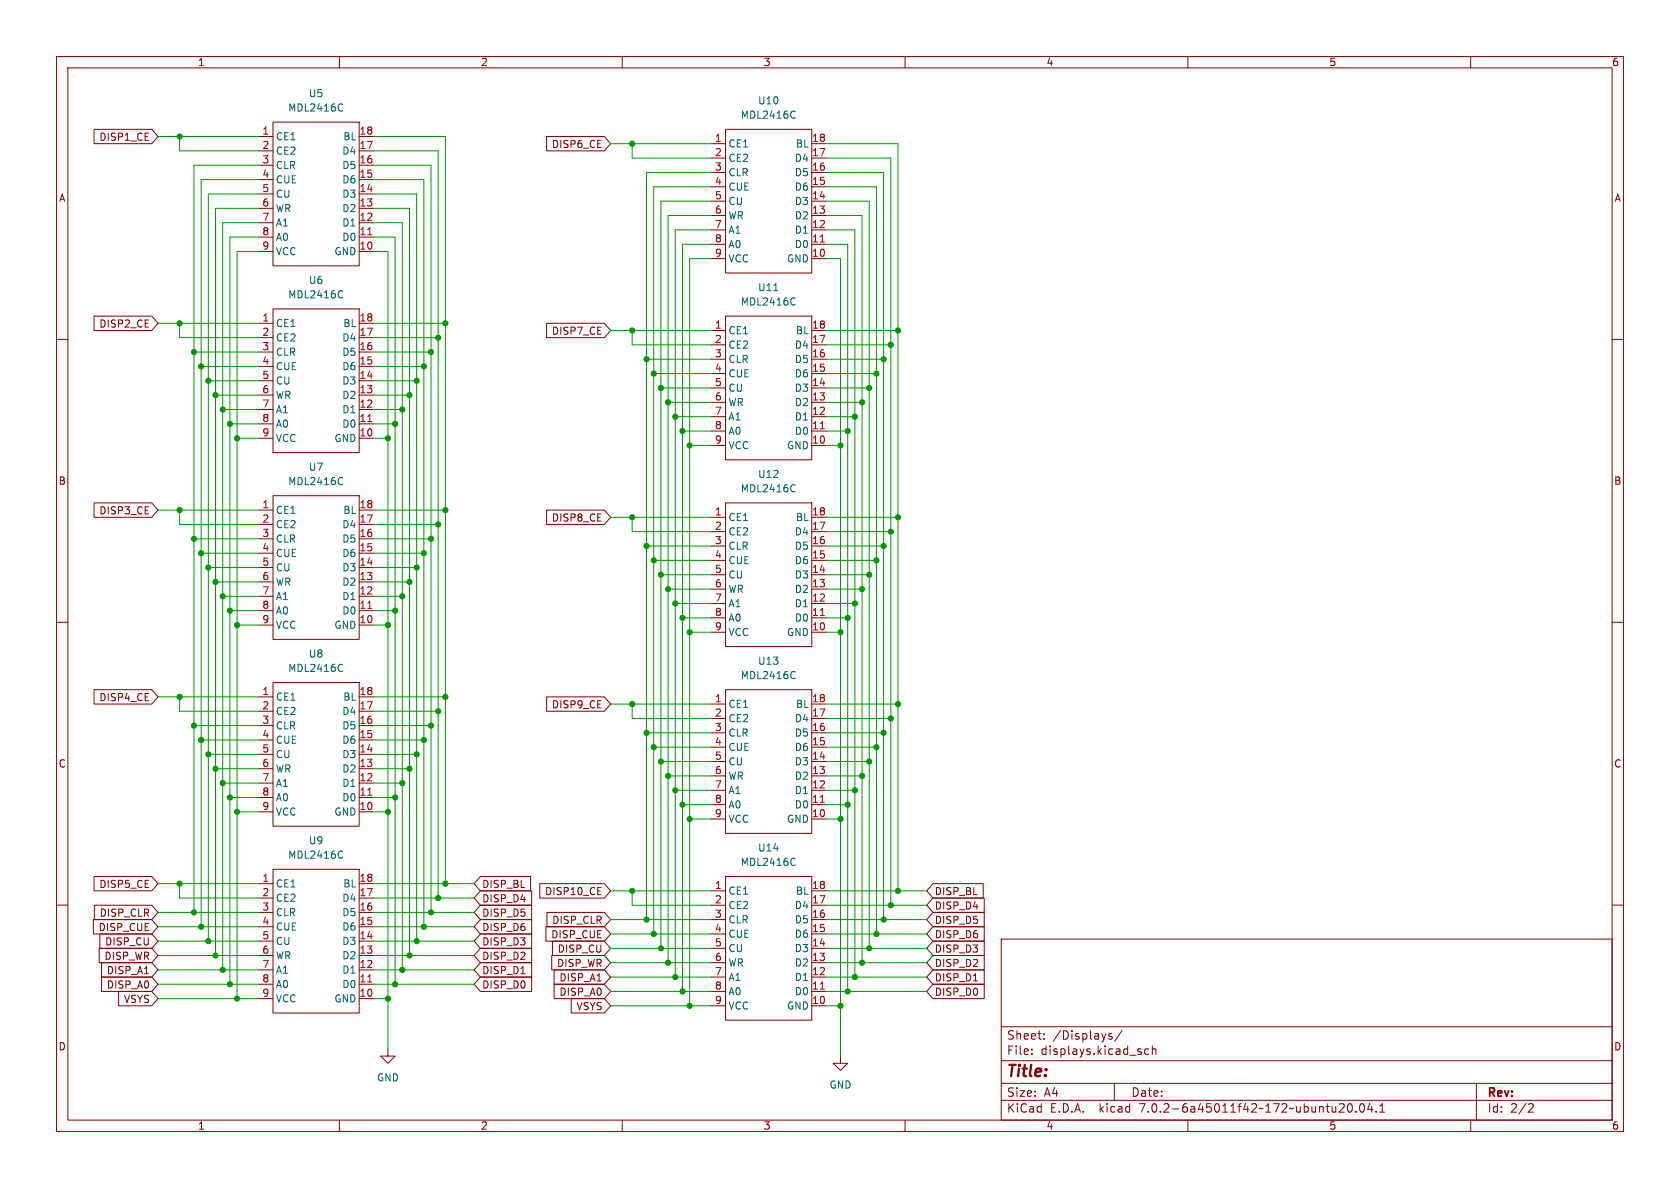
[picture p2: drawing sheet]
<svg xmlns="http://www.w3.org/2000/svg" width="297mm" height="210mm" viewBox="0 0 297 210" stroke-linecap="round" stroke-linejoin="round" font-family="sans-serif">
<g fill="none" stroke="#840000" stroke-width=".18">
<path d="M10 10h277v190h-277zM12 12h273v186h-273zM60 10v2M110 10v2M160 10v2M210 10v2M260 10v2M16.6 22.9h10.2l1.1 1.2-1.1 1.3h-10.2zM45.7 24.1h2.6M45.7 39.4h2.6M45.7 36.8h2.6M45.7 34.3h2.6"/>
<path d="M45.7 31.8h2.6M45.7 29.2h2.6M45.7 26.7h2.6M48.3 21.6h15.2v25.4h-15.2zM63.5 24.1h2.5M63.5 39.4h2.5M63.5 36.8h2.5M63.5 34.3h2.5M63.5 31.8h2.5M63.5 29.2h2.5M63.5 26.7h2.5M96.6 24.1h10.2l1.1 1.3-1.1 1.3h-10.2z"/>
<path d="M125.7 25.4h2.6M125.7 38.1h2.6M125.7 35.6h2.6M125.7 33h2.6M125.7 30.5h2.6M125.7 27.9h2.6M128.3 22.9h15.2v25.4h-15.2zM143.5 25.4h2.5M143.5 38.1h2.5M143.5 35.6h2.5M143.5 33h2.5M143.5 30.5h2.5"/>
<path d="M143.5 27.9h2.5M10 60h2M16.6 55.9h10.2l1.1 1.3-1.1 1.2h-10.2zM45.7 57.2h2.6M45.7 59.7h2.6M45.7 44.5h2.6M45.7 41.9h2.6M48.3 54.6h15.2v25.4h-15.2zM63.5 57.2h2.5M63.5 59.7h2.5M63.5 44.5h2.5M63.5 41.9h2.5"/>
<path d="M96.6 57.1h10.2l1.1 1.3-1.1 1.3h-10.2zM125.7 45.7h2.6M125.7 43.2h2.6M125.7 40.6h2.6M125.7 58.4h2.6M128.3 55.9h15.2v25.4h-15.2zM143.5 45.7h2.5M143.5 43.2h2.5M143.5 40.6h2.5M143.5 58.4h2.5M285 60h2M45.7 77.5h2.6"/>
<path d="M45.7 74.9h2.6M45.7 72.4h2.6M45.7 69.9h2.6M45.7 67.3h2.6M45.7 64.8h2.6M45.7 62.2h2.6M63.5 77.5h2.5M63.5 74.9h2.5M63.5 72.4h2.5M63.5 69.9h2.5M63.5 67.3h2.5M63.5 64.8h2.5"/>
<path d="M63.5 62.2h2.5M125.7 78.7h2.6M125.7 76.2h2.6M125.7 73.7h2.6M125.7 71.1h2.6M125.7 68.6h2.6M125.7 66h2.6M125.7 63.5h2.6M125.7 61h2.6M143.5 78.7h2.5M143.5 76.2h2.5M143.5 73.7h2.5"/>
<path d="M143.5 71.1h2.5M143.5 68.6h2.5M143.5 66h2.5M143.5 63.5h2.5M143.5 61h2.5M16.6 88.9h10.2l1.1 1.3-1.1 1.2h-10.2zM45.7 90.2h2.6M45.7 97.8h2.6M45.7 95.3h2.6M45.7 92.7h2.6M48.3 87.6h15.2v25.4h-15.2zM63.5 90.2h2.5"/>
<path d="M63.5 97.8h2.5M63.5 95.3h2.5M63.5 92.7h2.5M96.6 90.2h10.2l1.1 1.2-1.1 1.3h-10.2zM125.7 91.4h2.6M125.7 99.1h2.6M125.7 96.5h2.6M125.7 94h2.6M128.3 88.9h15.2v25.4h-15.2zM143.5 91.4h2.5M143.5 99.1h2.5M143.5 96.5h2.5"/>
<path d="M143.5 94h2.5M10 110h2M45.7 110.5h2.6M45.7 108h2.6M45.7 105.4h2.6M45.7 102.9h2.6M45.7 100.3h2.6M63.5 110.5h2.5M63.5 108h2.5M63.5 105.4h2.5M63.5 102.9h2.5M63.5 100.3h2.5"/>
<path d="M125.7 111.8h2.6M125.7 109.2h2.6M125.7 106.7h2.6M125.7 104.1h2.6M125.7 101.6h2.6M143.5 111.8h2.5M143.5 109.2h2.5M143.5 106.7h2.5M143.5 104.1h2.5M143.5 101.6h2.5M285 110h2M16.6 121.9h10.2l1.1 1.3-1.1 1.3h-10.2z"/>
<path d="M45.7 123.2h2.6M45.7 138.4h2.6M45.7 135.9h2.6M45.7 133.4h2.6M45.7 130.8h2.6M45.7 128.3h2.6M45.7 125.7h2.6M48.3 120.7h15.2v25.4h-15.2zM63.5 123.2h2.5M63.5 138.4h2.5M63.5 135.9h2.5M63.5 133.4h2.5"/>
<path d="M63.5 130.8h2.5M63.5 128.3h2.5M63.5 125.7h2.5M96.6 123.2h10.2l1.1 1.3-1.1 1.2h-10.2zM125.7 124.5h2.6M125.7 139.7h2.6M125.7 137.2h2.6M125.7 134.6h2.6M125.7 132.1h2.6M125.7 129.5h2.6M125.7 127h2.6M128.3 121.9h15.2v25.4h-15.2z"/>
<path d="M143.5 124.5h2.5M143.5 139.7h2.5M143.5 137.2h2.5M143.5 134.6h2.5M143.5 132.1h2.5M143.5 129.5h2.5M143.5 127h2.5M10 160h2M16.6 154.9h10.2l1.1 1.3-1.1 1.3h-10.2zM45.7 156.2h2.6M45.7 158.8h2.6M45.7 143.5h2.6"/>
<path d="M45.7 141h2.6M48.3 153.7h15.2v25.4h-15.2zM63.5 156.2h2.5M63.5 158.8h2.5M63.5 143.5h2.5M63.5 141h2.5M84.9 157.5h9.1v2.5h-9.1l-1.1-1.2zM84.9 154.9h8.9v2.6h-8.9l-1.1-1.3zM95.4 156.2h11.4l1.1 1.3-1.1 1.3h-11.4zM105.7 158.2h.6M105.7 156.9h.6M125.7 157.5h2.6"/>
<path d="M125.7 144.8h2.6M125.7 142.2h2.6M128.3 154.9h15.2v25.4h-15.2zM143.5 157.5h2.5M143.5 144.8h2.5M143.5 142.2h2.5M164.9 156.2h8.9v2.6h-8.9l-1.1-1.3zM164.9 158.7h9.1v2.6h-9.1l-1.1-1.3zM285 160h2M16.5 162.6h10.3l1.1 1.2-1.1 1.3h-10.3zM16.7 160h10.1l1.1 1.3-1.1 1.3h-10.1zM17.5 167.6h9.3l1.1 1.3-1.1 1.3h-9.3z"/>
<path d="M17.7 165.1h9.1l1.1 1.3-1.1 1.2h-9.1zM18 170.2h8.8l1.1 1.3-1.1 1.2h-8.8zM18 172.7h8.8l1.1 1.3-1.1 1.3h-8.8zM21 175.3h5.8l1.1 1.2-1.1 1.3h-5.8zM45.7 176.5h2.6M45.7 174h2.6M45.7 171.5h2.6M45.7 168.9h2.6M45.7 166.4h2.6M45.7 163.8h2.6M45.7 161.3h2.6M63.5 176.5h2.5"/>
<path d="M63.5 174h2.5M63.5 171.5h2.5M63.5 168.9h2.5M63.5 166.4h2.5M63.5 163.8h2.5M63.5 161.3h2.5M84.9 172.7h9.1v2.6h-9.1l-1.1-1.3zM84.9 170.2h9.1v2.5h-9.1l-1.1-1.2zM84.9 162.6h9.1v2.5h-9.1l-1.1-1.3zM84.9 160h9.1v2.6h-9.1l-1.1-1.3zM84.9 165.1h9.1v2.5h-9.1l-1.1-1.2zM84.9 167.6h9.1v2.6h-9.1l-1.1-1.3z"/>
<path d="M96.5 163.8h10.3l1.1 1.3-1.1 1.3h-10.3zM96.7 161.3h10.1l1.1 1.3-1.1 1.2h-10.1zM97.5 168.9h9.3l1.1 1.3-1.1 1.3h-9.3zM97.7 166.4h9.1l1.1 1.2-1.1 1.3h-9.1zM98 174h8.8l1.1 1.3-1.1 1.2h-8.8zM98 171.4h8.8l1.1 1.3-1.1 1.3h-8.8zM101 176.5h5.8l1.1 1.3-1.1 1.3h-5.8zM125.7 177.8h2.6M125.7 175.3h2.6M125.7 172.7h2.6M125.7 170.2h2.6M125.7 167.6h2.6"/>
<path d="M125.7 165.1h2.6M125.7 162.6h2.6M125.7 160h2.6M143.5 177.8h2.5M143.5 175.3h2.5M143.5 172.7h2.5M143.5 170.2h2.5M143.5 167.6h2.5M143.5 165.1h2.5M143.5 162.6h2.5M143.5 160h2.5M164.9 163.8h9.1v2.6h-9.1l-1.1-1.3z"/>
<path d="M164.9 171.4h9.1v2.6h-9.1l-1.1-1.3zM164.9 161.3h9.1v2.5h-9.1l-1.1-1.2zM164.9 166.4h9.1v2.5h-9.1l-1.1-1.3zM164.9 168.9h9.1v2.6h-9.1l-1.1-1.3zM164.9 174h9.1v2.5h-9.1l-1.1-1.2zM177 166h108v32h-108zM60 198v2M68.6 185.4v1.3h1.2l-1.2 1.3-1.3-1.3h1.3M110 198v2M148.6 186.7v1.3h1.3l-1.3 1.2-1.3-1.2h1.3M160 198v2M177 194.5h108"/>
<path d="M177 191.5h108M177 187.5h108M177 181.5h108M182.4 186.3v.1M182.4 185.5v.1M184.6 183.6v.1M184.6 182.8v.1M196.6 182.8l-.4-.1-.2 .2 .1 .2 .5 .2v.3h-.6M197 191.5v3M198.4 182.1l-1.3 2M203.1 185.5l-.5-.1-.2 .3v.4l.1 .2h.6M203.7 185.5l.2-.1 .4 .1 .1 .9"/>
<path d="M203.7 184.9v1.5M210 198v2M237.5 195.2l.1 .2v.3l-.9 .9h.9M238.4 195.2l.2-.1a.81 .81 0 0 1 .6 .6 .81 .81 0 0 1-.3 .8l-.2 .1a.81 .81 0 0 1-.3-1.4zM239.7 196.5v.1M240.5 195.2l.2-.1a.81 .81 0 0 1 .6 .6 .81 .81 0 0 1-.3 .8l-.1 .1a.81 .81 0 0 1-.4-1.4zM242.1 195l-.3 1.1h.9M242.5 195.6v1M243.3 196.5v.1M243.9 196.6h.9M243.9 195.5l.5-.4v1.5M260 198v2"/>
<path d="M261 191.5v6.5M270.4 195.1l.5 .1 .2 .3-1 1.1h1"/>
</g>
<path d="M65 41.5h.7M145 42.8h.7M65 74.5h.7M145 75.8h.7M65 107.5h.7M145 108.8h.7M65 140.6h.7M145 141.8h.7M65 173.6h.7M145 174.9h.7" fill="none" stroke="#a90000" stroke-width=".18"/>
<g fill="none" stroke="#006464" stroke-width=".18">
<path d="M60.3 18.4l.3 .1M60.6 19.5l-.3 .1M140.3 19.6l.3 .2M140.6 20.8l-.3 .1M60.3 51.4l.3 .1M60.6 52.5l-.3 .2M136.8 51.4h.7M140.3 52.7l.3 .1M140.6 53.8l-.3 .1M60.3 84.4l.3 .1M60.6 85.6l-.3 .1M140.3 85.7l.3 .1"/>
<path d="M140.6 86.8l-.3 .1M60.3 117.4l.3 .1M60.6 118.6l-.3 .1M140.3 118.7l.3 .1M140.6 119.8l-.3 .2M60.3 150.4l.3 .2M60.6 151.6l-.3 .1M140.3 151.7l.3 .1M140.6 152.9l-.3 .1"/>
</g>
<g fill="none" stroke="#009600" stroke-width=".18">
<path d="M27.9 24.1h17.8M31.7 24.1v2.6h14M45.7 36.8h-7.6v132.1M45.7 39.4h-6.3v132.1M45.7 29.2h-11.4v132.1M45.7 34.3h-8.9v132.1M45.7 31.8h-10.1v132M66 24.1h12.7v132.1M66 31.8h8.9v132M66 34.3h7.7v132.1M66 36.8h6.4v132.1M66 39.4h5.1v132.1"/>
<path d="M66 29.2h10.2v132.1M66 26.7h11.5v132.1M107.9 25.4h17.8M111.8 25.4v2.5h13.9M125.7 35.6h-8.9v132M125.7 38.1h-7.6v132.1M125.7 33h-10.1v132.1M125.7 30.5h-11.4v132.1M146 33h8.9v132.1M146 38.1h6.4v132.1M146 27.9h11.5v132.1M146 30.5h10.2v132.1"/>
<path d="M146 25.4h12.7v132.1M146 35.6h7.7v132M27.9 57.2h17.8M31.7 57.2v2.5h14M45.7 41.9h-5.1v132.1M45.7 44.5h-3.8v132M66 57.2h12.7M66 44.5h2.6v140.9M66 41.9h3.8v132.1M66 59.7h11.5M107.9 58.4h17.8M111.8 58.4v2.6h13.9"/>
<path d="M125.7 40.6h-6.3v132.1M125.7 45.7h-3.8v132.1M125.7 43.2h-5.1v132.1M146 43.2h3.9v132.1M146 45.7h2.6v141M146 40.6h5.1v132.1M146 58.4h12.7M34.3 62.2h11.4M35.6 64.8h10.1M36.8 67.3h8.9M38.1 69.9h7.6M39.4 72.4h6.3"/>
<path d="M40.6 74.9h5.1M41.9 77.5h3.8M66 62.2h10.2M66 72.4h5.1M66 77.5h2.6M66 67.3h7.7M66 74.9h3.8M66 69.9h6.4M66 64.8h8.9M114.3 63.5h11.4M115.6 66h10.1M116.8 68.6h8.9"/>
<path d="M118.1 71.1h7.6M119.4 73.7h6.3M120.6 76.2h5.1M121.9 78.7h3.8M146 71.1h6.4M146 63.5h10.2M146 78.7h2.6M146 76.2h3.9M146 73.7h5.1M146 68.6h7.7M146 61h11.5M146 66h8.9"/>
<path d="M27.9 90.2h17.8M31.7 90.2v2.5h14M34.3 95.3h11.4M35.6 97.8h10.1M66 95.3h10.2M66 90.2h12.7M66 97.8h8.9M66 92.7h11.5M107.9 91.4h17.8M111.8 91.4v2.6h13.9M114.3 96.5h11.4M115.6 99.1h10.1"/>
<path d="M146 94h11.5M146 96.5h10.2M146 99.1h8.9M146 91.4h12.7M36.8 100.3h8.9M38.1 102.9h7.6M39.4 105.4h6.3M40.6 108h5.1M41.9 110.5h3.8M66 102.9h6.4M66 105.4h5.1M66 108h3.8"/>
<path d="M66 110.5h2.6M66 100.3h7.7M116.8 101.6h8.9M118.1 104.1h7.6M119.4 106.7h6.3M120.6 109.2h5.1M121.9 111.8h3.8M146 104.1h6.4M146 106.7h5.1M146 109.2h3.9M146 101.6h7.7M146 111.8h2.6"/>
<path d="M27.9 123.2h17.8M31.7 123.2v2.5h14M34.3 128.3h11.4M35.6 130.8h10.1M36.8 133.4h8.9M38.1 135.9h7.6M39.4 138.4h6.3M66 123.2h12.7M66 125.7h11.5M66 130.8h8.9M66 128.3h10.2M66 135.9h6.4"/>
<path d="M66 133.4h7.7M66 138.4h5.1M107.9 124.5h17.8M111.8 124.5v2.5h13.9M114.3 129.5h11.4M115.6 132.1h10.1M116.8 134.6h8.9M118.1 137.2h7.6M119.4 139.7h6.3M146 129.5h10.2M146 137.2h6.4M146 127h11.5"/>
<path d="M146 134.6h7.7M146 124.5h12.7M146 132.1h8.9M146 139.7h5.1M27.9 156.2h17.8M31.7 156.2v2.6h14M40.6 141h5.1M41.9 143.5h3.8M66 143.5h2.6M66 156.2h17.8M66 158.8h17.8M66 141h3.8"/>
<path d="M107.9 157.5h17.8M111.8 157.5v2.5h13.9M120.6 142.2h5.1M121.9 144.8h3.8M146 157.5h17.8M146 144.8h2.6M146 142.2h3.9M27.9 171.5h17.8M27.9 174h17.8M27.9 168.9h17.8M27.9 163.8h17.8M27.9 166.4h17.8"/>
<path d="M27.9 161.3h17.8M27.9 176.5h17.8M66 171.5h17.8M66 174h17.8M66 168.9h17.8M66 163.8h17.8M66 166.4h17.8M66 161.3h17.8M66 176.5h2.6M107.9 167.6h17.8M107.9 177.8h17.8M107.9 175.3h17.8"/>
<path d="M107.9 170.2h17.8M107.9 172.7h17.8M107.9 165.1h17.8M107.9 162.6h17.8M146 167.6h17.8M146 177.8h2.6M146 175.3h17.8M146 160h17.8M146 170.2h17.8M146 172.7h17.8M146 165.1h17.8M146 162.6h17.8"/>
</g>
<g fill="#009600" stroke="#009600" stroke-width=".18">
<circle cx="120.6" cy="142.2" r=".46"/>
<circle cx="119.4" cy="139.7" r=".46"/>
<circle cx="111.8" cy="157.5" r=".46"/>
<circle cx="121.9" cy="144.8" r=".46"/>
<circle cx="115.6" cy="132.1" r=".46"/>
<circle cx="111.8" cy="124.5" r=".46"/>
<circle cx="114.3" cy="129.5" r=".46"/>
<circle cx="116.8" cy="134.6" r=".46"/>
<circle cx="118.1" cy="137.2" r=".46"/>
<circle cx="154.9" cy="132.1" r=".46"/>
<circle cx="153.7" cy="134.6" r=".46"/>
<circle cx="116.8" cy="167.6" r=".46"/>
<circle cx="115.6" cy="165.1" r=".46"/>
<circle cx="114.3" cy="162.6" r=".46"/>
<circle cx="120.6" cy="175.3" r=".46"/>
<circle cx="118.1" cy="170.2" r=".46"/>
<circle cx="121.9" cy="177.8" r=".46"/>
<circle cx="119.4" cy="172.7" r=".46"/>
<circle cx="151.1" cy="139.7" r=".46"/>
<circle cx="148.6" cy="144.8" r=".46"/>
<circle cx="149.9" cy="142.2" r=".46"/>
<circle cx="151.1" cy="172.7" r=".46"/>
<circle cx="152.4" cy="170.2" r=".46"/>
<circle cx="148.6" cy="177.8" r=".46"/>
<circle cx="156.2" cy="162.6" r=".46"/>
<circle cx="154.9" cy="165.1" r=".46"/>
<circle cx="153.7" cy="167.6" r=".46"/>
<circle cx="158.7" cy="157.5" r=".46"/>
<circle cx="157.5" cy="160" r=".46"/>
<circle cx="149.9" cy="175.3" r=".46"/>
<circle cx="156.2" cy="129.5" r=".46"/>
<circle cx="158.7" cy="124.5" r=".46"/>
<circle cx="157.5" cy="127" r=".46"/>
<circle cx="152.4" cy="137.2" r=".46"/>
<circle cx="121.9" cy="111.8" r=".46"/>
<circle cx="119.4" cy="106.7" r=".46"/>
<circle cx="118.1" cy="104.1" r=".46"/>
<circle cx="120.6" cy="76.2" r=".46"/>
<circle cx="121.9" cy="78.7" r=".46"/>
<circle cx="119.4" cy="73.7" r=".46"/>
<circle cx="120.6" cy="109.2" r=".46"/>
<circle cx="116.8" cy="101.6" r=".46"/>
<circle cx="148.6" cy="111.8" r=".46"/>
<circle cx="111.8" cy="91.4" r=".46"/>
<circle cx="118.1" cy="71.1" r=".46"/>
<circle cx="154.9" cy="66" r=".46"/>
<circle cx="153.7" cy="68.6" r=".46"/>
<circle cx="39.4" cy="105.4" r=".46"/>
<circle cx="38.1" cy="102.9" r=".46"/>
<circle cx="35.6" cy="97.8" r=".46"/>
<circle cx="36.8" cy="100.3" r=".46"/>
<circle cx="71.1" cy="72.4" r=".46"/>
<circle cx="69.8" cy="74.9" r=".46"/>
<circle cx="68.6" cy="77.5" r=".46"/>
<circle cx="76.2" cy="95.3" r=".46"/>
<circle cx="78.7" cy="90.2" r=".46"/>
<circle cx="77.5" cy="92.7" r=".46"/>
<circle cx="73.7" cy="67.3" r=".46"/>
<circle cx="74.9" cy="64.8" r=".46"/>
<circle cx="39.4" cy="72.4" r=".46"/>
<circle cx="40.6" cy="74.9" r=".46"/>
<circle cx="38.1" cy="69.9" r=".46"/>
<circle cx="35.6" cy="64.8" r=".46"/>
<circle cx="36.8" cy="67.3" r=".46"/>
<circle cx="34.3" cy="95.3" r=".46"/>
<circle cx="31.7" cy="90.2" r=".46"/>
<circle cx="41.9" cy="77.5" r=".46"/>
<circle cx="31.7" cy="57.2" r=".46"/>
<circle cx="34.3" cy="62.2" r=".46"/>
<circle cx="31.7" cy="24.1" r=".46"/>
<circle cx="72.4" cy="69.9" r=".46"/>
<circle cx="115.6" cy="99.1" r=".46"/>
<circle cx="116.8" cy="68.6" r=".46"/>
<circle cx="114.3" cy="96.5" r=".46"/>
<circle cx="76.2" cy="62.2" r=".46"/>
<circle cx="78.7" cy="57.2" r=".46"/>
<circle cx="77.5" cy="59.7" r=".46"/>
<circle cx="111.8" cy="25.4" r=".46"/>
<circle cx="114.3" cy="63.5" r=".46"/>
<circle cx="111.8" cy="58.4" r=".46"/>
<circle cx="115.6" cy="66" r=".46"/>
<circle cx="158.7" cy="91.4" r=".46"/>
<circle cx="154.9" cy="99.1" r=".46"/>
<circle cx="156.2" cy="96.5" r=".46"/>
<circle cx="157.5" cy="94" r=".46"/>
<circle cx="149.9" cy="109.2" r=".46"/>
<circle cx="151.1" cy="106.7" r=".46"/>
<circle cx="152.4" cy="104.1" r=".46"/>
<circle cx="153.7" cy="101.6" r=".46"/>
<circle cx="149.9" cy="76.2" r=".46"/>
<circle cx="148.6" cy="78.7" r=".46"/>
<circle cx="151.1" cy="73.7" r=".46"/>
<circle cx="158.7" cy="58.4" r=".46"/>
<circle cx="152.4" cy="71.1" r=".46"/>
<circle cx="156.2" cy="63.5" r=".46"/>
<circle cx="157.5" cy="61" r=".46"/>
<circle cx="68.6" cy="143.5" r=".46"/>
<circle cx="69.8" cy="141" r=".46"/>
<circle cx="71.1" cy="138.4" r=".46"/>
<circle cx="78.7" cy="156.2" r=".46"/>
<circle cx="78.7" cy="123.2" r=".46"/>
<circle cx="77.5" cy="125.7" r=".46"/>
<circle cx="76.2" cy="128.3" r=".46"/>
<circle cx="74.9" cy="130.8" r=".46"/>
<circle cx="68.6" cy="110.5" r=".46"/>
<circle cx="69.8" cy="108" r=".46"/>
<circle cx="71.1" cy="105.4" r=".46"/>
<circle cx="73.7" cy="133.4" r=".46"/>
<circle cx="72.4" cy="135.9" r=".46"/>
<circle cx="39.4" cy="171.5" r=".46"/>
<circle cx="40.6" cy="174" r=".46"/>
<circle cx="41.9" cy="176.5" r=".46"/>
<circle cx="35.6" cy="163.8" r=".46"/>
<circle cx="34.3" cy="161.3" r=".46"/>
<circle cx="69.8" cy="174" r=".46"/>
<circle cx="68.6" cy="176.5" r=".46"/>
<circle cx="73.7" cy="166.4" r=".46"/>
<circle cx="74.9" cy="163.8" r=".46"/>
<circle cx="77.5" cy="158.8" r=".46"/>
<circle cx="74.9" cy="97.8" r=".46"/>
<circle cx="73.7" cy="100.3" r=".46"/>
<circle cx="72.4" cy="102.9" r=".46"/>
<circle cx="34.3" cy="128.3" r=".46"/>
<circle cx="35.6" cy="130.8" r=".46"/>
<circle cx="41.9" cy="110.5" r=".46"/>
<circle cx="40.6" cy="108" r=".46"/>
<circle cx="31.7" cy="123.2" r=".46"/>
<circle cx="31.7" cy="156.2" r=".46"/>
<circle cx="40.6" cy="141" r=".46"/>
<circle cx="41.9" cy="143.5" r=".46"/>
<circle cx="38.1" cy="168.9" r=".46"/>
<circle cx="39.4" cy="138.4" r=".46"/>
<circle cx="36.8" cy="166.4" r=".46"/>
<circle cx="36.8" cy="133.4" r=".46"/>
<circle cx="38.1" cy="135.9" r=".46"/>
<circle cx="76.2" cy="161.3" r=".46"/>
<circle cx="71.1" cy="171.5" r=".46"/>
<circle cx="72.4" cy="168.9" r=".46"/>
</g>
<text font-size="2.8" fill="#840000" x="178" y="190.8">Title:</text>
<g font-size="2.1" fill="#840000">
<text x="178" y="183.9">Sheet:</text>
<text x="186.2" y="183.9">/Displays/</text>
<text x="178" y="186.6">File:</text>
<text x="184" y="186.6">displays.kicad_sch</text>
<text x="178" y="196.8">KiCad</text>
<text x="178" y="194">Size:</text>
<text x="184.6" y="194">A4</text>
<text x="185.7" y="196.8">E.D.A.</text>
<text x="194.4" y="196.8">kicad</text>
<text x="200" y="194">Date:</text>
<text x="201.5" y="196.8">7.0.2-6a45011f42~172~ubuntu20.04.1</text>
<text x="263" y="194.2">Rev:</text>
<text x="263" y="196.8">Id:</text>
<text x="267" y="196.8">2/2</text>
</g>
<g font-size="1.8" fill="#840000">
<text x="35" y="11.8">1</text>
<text x="85" y="11.8">2</text>
<text x="135" y="11.8">3</text>
<text x="185" y="11.8">4</text>
<text x="235" y="11.8">5</text>
<text x="285" y="11.8">6</text>
<text x="17.4" y="25">DISP1_CE</text>
<text x="97.4" y="26.3">DISP6_CE</text>
<text x="10.4" y="35.8">A</text>
<text x="285.4" y="35.8">A</text>
<text x="17.4" y="58.1">DISP2_CE</text>
<text x="97.4" y="59.3">DISP7_CE</text>
<text x="10.3" y="85.8">B</text>
<text x="285.3" y="85.8">B</text>
<text x="17.4" y="91.1">DISP3_CE</text>
<text x="97.4" y="92.4">DISP8_CE</text>
<text x="17.4" y="124.1">DISP4_CE</text>
<text x="97.4" y="125.4">DISP9_CE</text>
<text x="10.3" y="135.8">C</text>
<text x="285.3" y="135.8">C</text>
<text x="17.4" y="157.1">DISP5_CE</text>
<text x="85.2" y="159.7">DISP_D4</text>
<text x="85.2" y="157.1">DISP_BL</text>
<text x="96.2" y="158.4">DISP10_CE</text>
<text x="165.3" y="158.4">DISP_BL</text>
<text x="165.3" y="160.9">DISP_D4</text>
<text x="17.3" y="164.7">DISP_CUE</text>
<text x="17.5" y="162.2">DISP_CLR</text>
<text x="18.5" y="167.3">DISP_CU</text>
<text x="85.2" y="164.7">DISP_D6</text>
<text x="85.2" y="162.2">DISP_D5</text>
<text x="85.2" y="167.3">DISP_D3</text>
<text x="97.3" y="166">DISP_CUE</text>
<text x="97.5" y="163.5">DISP_CLR</text>
<text x="165.3" y="166">DISP_D6</text>
<text x="165.3" y="163.5">DISP_D5</text>
<text x="18.3" y="169.8">DISP_WR</text>
<text x="18.8" y="172.4">DISP_A1</text>
<text x="85.2" y="172.4">DISP_D1</text>
<text x="85.2" y="169.8">DISP_D2</text>
<text x="98.4" y="171.1">DISP_WR</text>
<text x="98.5" y="168.6">DISP_CU</text>
<text x="98.8" y="173.6">DISP_A1</text>
<text x="165.3" y="173.6">DISP_D1</text>
<text x="165.3" y="168.6">DISP_D3</text>
<text x="165.3" y="171.1">DISP_D2</text>
<text x="18.8" y="174.9">DISP_A0</text>
<text x="21.8" y="177.4">VSYS</text>
<text x="85.2" y="174.9">DISP_D0</text>
<text x="98.8" y="176.2">DISP_A0</text>
<text x="101.8" y="178.7">VSYS</text>
<text x="165.3" y="176.2">DISP_D0</text>
<text x="10.3" y="185.8">D</text>
<text x="285.3" y="185.8">D</text>
<text x="35" y="199.8">1</text>
<text x="85" y="199.8">2</text>
<text x="135" y="199.8">3</text>
<text x="185" y="199.8">4</text>
<text x="235" y="199.8">5</text>
<text x="285" y="199.8">6</text>
</g>
<g font-size="1.8" fill="#006464">
<text x="54.5" y="17.3">U5</text>
<text x="50.9" y="19.9">MDL2416C</text>
<text x="130.9" y="21.1">MDL2416C</text>
<text x="134" y="18.6">U10</text>
<text x="48.8" y="25">CE1</text>
<text x="48.8" y="27.5">CE2</text>
<text x="60.4" y="27.5">D4</text>
<text x="60.6" y="25">BL</text>
<text x="128.8" y="26.2">CE1</text>
<text x="128.8" y="28.8">CE2</text>
<text x="140.4" y="28.8">D4</text>
<text x="140.6" y="26.2">BL</text>
<text x="48.8" y="30">CLR</text>
<text x="48.8" y="32.6">CUE</text>
<text x="48.8" y="35.1">CU</text>
<text x="60.4" y="35.1">D3</text>
<text x="60.4" y="32.6">D6</text>
<text x="60.4" y="30">D5</text>
<text x="128.8" y="31.3">CLR</text>
<text x="128.8" y="33.8">CUE</text>
<text x="140.4" y="33.8">D6</text>
<text x="140.4" y="31.3">D5</text>
<text x="48.8" y="37.7">WR</text>
<text x="48.8" y="40.2">A1</text>
<text x="60.4" y="40.2">D1</text>
<text x="60.4" y="37.7">D2</text>
<text x="128.8" y="36.4">CU</text>
<text x="128.8" y="38.9">WR</text>
<text x="128.8" y="41.5">A1</text>
<text x="140.4" y="41.5">D1</text>
<text x="140.4" y="38.9">D2</text>
<text x="140.4" y="36.4">D3</text>
<text x="48.8" y="42.7">A0</text>
<text x="48.8" y="45.3">VCC</text>
<text x="59" y="45.3">GND</text>
<text x="60.4" y="42.7">D0</text>
<text x="128.8" y="44">A0</text>
<text x="128.8" y="46.5">VCC</text>
<text x="139" y="46.5">GND</text>
<text x="140.4" y="44">D0</text>
<text x="50.9" y="52.9">MDL2416C</text>
<text x="54.5" y="50.4">U6</text>
<text x="134" y="51.6">U11</text>
<text x="48.8" y="58">CE1</text>
<text x="60.6" y="58">BL</text>
<text x="128.8" y="59.2">CE1</text>
<text x="130.9" y="54.2">MDL2416C</text>
<text x="140.6" y="59.2">BL</text>
<text x="48.8" y="60.5">CE2</text>
<text x="48.8" y="63.1">CLR</text>
<text x="48.8" y="65.6">CUE</text>
<text x="60.4" y="65.6">D6</text>
<text x="60.4" y="63.1">D5</text>
<text x="60.4" y="60.5">D4</text>
<text x="128.8" y="61.8">CE2</text>
<text x="128.8" y="64.3">CLR</text>
<text x="140.4" y="64.3">D5</text>
<text x="140.4" y="61.8">D4</text>
<text x="48.8" y="68.1">CU</text>
<text x="48.8" y="70.7">WR</text>
<text x="60.4" y="70.7">D2</text>
<text x="60.4" y="68.1">D3</text>
<text x="128.8" y="66.9">CUE</text>
<text x="128.8" y="69.4">CU</text>
<text x="128.8" y="71.9">WR</text>
<text x="140.4" y="71.9">D2</text>
<text x="140.4" y="69.4">D3</text>
<text x="140.4" y="66.9">D6</text>
<text x="48.8" y="73.2">A1</text>
<text x="48.8" y="75.8">A0</text>
<text x="60.4" y="75.8">D0</text>
<text x="60.4" y="73.2">D1</text>
<text x="128.8" y="74.5">A1</text>
<text x="128.8" y="77">A0</text>
<text x="140.4" y="77">D0</text>
<text x="140.4" y="74.5">D1</text>
<text x="48.8" y="78.3">VCC</text>
<text x="54.5" y="83.4">U7</text>
<text x="59" y="78.3">GND</text>
<text x="128.8" y="79.6">VCC</text>
<text x="139" y="79.6">GND</text>
<text x="50.9" y="85.9">MDL2416C</text>
<text x="130.9" y="87.2">MDL2416C</text>
<text x="134" y="84.6">U12</text>
<text x="48.8" y="91">CE1</text>
<text x="48.8" y="93.5">CE2</text>
<text x="60.4" y="93.5">D4</text>
<text x="60.6" y="91">BL</text>
<text x="128.8" y="92.3">CE1</text>
<text x="128.8" y="94.8">CE2</text>
<text x="140.4" y="94.8">D4</text>
<text x="140.6" y="92.3">BL</text>
<text x="48.8" y="96.1">CLR</text>
<text x="48.8" y="98.6">CUE</text>
<text x="48.8" y="101.2">CU</text>
<text x="60.4" y="101.2">D3</text>
<text x="60.4" y="98.6">D6</text>
<text x="60.4" y="96.1">D5</text>
<text x="128.8" y="97.3">CLR</text>
<text x="128.8" y="99.9">CUE</text>
<text x="140.4" y="99.9">D6</text>
<text x="140.4" y="97.3">D5</text>
<text x="48.8" y="103.7">WR</text>
<text x="48.8" y="106.2">A1</text>
<text x="60.4" y="106.2">D1</text>
<text x="60.4" y="103.7">D2</text>
<text x="128.8" y="102.4">CU</text>
<text x="128.8" y="105">WR</text>
<text x="128.8" y="107.5">A1</text>
<text x="140.4" y="107.5">D1</text>
<text x="140.4" y="105">D2</text>
<text x="140.4" y="102.4">D3</text>
<text x="48.8" y="108.8">A0</text>
<text x="48.8" y="111.3">VCC</text>
<text x="59" y="111.3">GND</text>
<text x="60.4" y="108.8">D0</text>
<text x="128.8" y="110">A0</text>
<text x="128.8" y="112.6">VCC</text>
<text x="139" y="112.6">GND</text>
<text x="140.4" y="110">D0</text>
<text x="50.9" y="118.9">MDL2416C</text>
<text x="54.5" y="116.4">U8</text>
<text x="134" y="117.7">U13</text>
<text x="48.8" y="124">CE1</text>
<text x="60.6" y="124">BL</text>
<text x="128.8" y="125.3">CE1</text>
<text x="130.9" y="120.2">MDL2416C</text>
<text x="140.6" y="125.3">BL</text>
<text x="48.8" y="126.6">CE2</text>
<text x="48.8" y="129.1">CLR</text>
<text x="48.8" y="131.6">CUE</text>
<text x="60.4" y="131.6">D6</text>
<text x="60.4" y="129.1">D5</text>
<text x="60.4" y="126.6">D4</text>
<text x="128.8" y="127.8">CE2</text>
<text x="128.8" y="130.4">CLR</text>
<text x="140.4" y="130.4">D5</text>
<text x="140.4" y="127.8">D4</text>
<text x="48.8" y="134.2">CU</text>
<text x="48.8" y="136.7">WR</text>
<text x="60.4" y="136.7">D2</text>
<text x="60.4" y="134.2">D3</text>
<text x="128.8" y="132.9">CUE</text>
<text x="128.8" y="135.4">CU</text>
<text x="128.8" y="138">WR</text>
<text x="140.4" y="138">D2</text>
<text x="140.4" y="135.4">D3</text>
<text x="140.4" y="132.9">D6</text>
<text x="48.8" y="139.3">A1</text>
<text x="48.8" y="141.8">A0</text>
<text x="60.4" y="141.8">D0</text>
<text x="60.4" y="139.3">D1</text>
<text x="128.8" y="140.5">A1</text>
<text x="128.8" y="143.1">A0</text>
<text x="140.4" y="143.1">D0</text>
<text x="140.4" y="140.5">D1</text>
<text x="48.8" y="144.3">VCC</text>
<text x="54.5" y="149.4">U9</text>
<text x="59" y="144.3">GND</text>
<text x="128.8" y="145.6">VCC</text>
<text x="139" y="145.6">GND</text>
<text x="50.9" y="152">MDL2416C</text>
<text x="130.9" y="153.2">MDL2416C</text>
<text x="134" y="150.7">U14</text>
<text x="48.8" y="157">CE1</text>
<text x="48.8" y="159.6">CE2</text>
<text x="60.4" y="159.6">D4</text>
<text x="60.6" y="157">BL</text>
<text x="128.8" y="158.3">CE1</text>
<text x="128.8" y="160.8">CE2</text>
<text x="140.4" y="160.8">D4</text>
<text x="140.6" y="158.3">BL</text>
<text x="48.8" y="162.1">CLR</text>
<text x="48.8" y="164.7">CUE</text>
<text x="48.8" y="167.2">CU</text>
<text x="60.4" y="167.2">D3</text>
<text x="60.4" y="164.7">D6</text>
<text x="60.4" y="162.1">D5</text>
<text x="128.8" y="163.4">CLR</text>
<text x="128.8" y="165.9">CUE</text>
<text x="140.4" y="165.9">D6</text>
<text x="140.4" y="163.4">D5</text>
<text x="48.8" y="169.7">WR</text>
<text x="48.8" y="172.3">A1</text>
<text x="60.4" y="172.3">D1</text>
<text x="60.4" y="169.7">D2</text>
<text x="128.8" y="168.5">CU</text>
<text x="128.8" y="171">WR</text>
<text x="128.8" y="173.5">A1</text>
<text x="140.4" y="173.5">D1</text>
<text x="140.4" y="171">D2</text>
<text x="140.4" y="168.5">D3</text>
<text x="48.8" y="174.8">A0</text>
<text x="48.8" y="177.4">VCC</text>
<text x="59" y="177.4">GND</text>
<text x="60.4" y="174.8">D0</text>
<text x="128.8" y="176.1">A0</text>
<text x="128.8" y="178.6">VCC</text>
<text x="139" y="178.6">GND</text>
<text x="140.4" y="176.1">D0</text>
<text x="66.6" y="191.3">GND</text>
<text x="146.6" y="192.6">GND</text>
</g>
<g font-size="1.8" fill="#a90000">
<text x="46.3" y="23.9">1</text>
<text x="63.5" y="23.9">18</text>
<text x="46.3" y="26.4">2</text>
<text x="46.3" y="29">3</text>
<text x="63.5" y="29">16</text>
<text x="63.5" y="26.4">17</text>
<text x="126.3" y="25.1">1</text>
<text x="126.3" y="27.7">2</text>
<text x="143.5" y="27.7">17</text>
<text x="143.5" y="25.1">18</text>
<text x="46.3" y="31.5">4</text>
<text x="46.3" y="34">5</text>
<text x="63.5" y="34">14</text>
<text x="63.5" y="31.5">15</text>
<text x="126.3" y="30.2">3</text>
<text x="126.3" y="32.8">4</text>
<text x="126.3" y="35.3">5</text>
<text x="143.5" y="35.3">14</text>
<text x="143.5" y="32.8">15</text>
<text x="143.5" y="30.2">16</text>
<text x="46.3" y="36.6">6</text>
<text x="46.3" y="39.1">7</text>
<text x="46.3" y="41.7">8</text>
<text x="63.5" y="41.7">11</text>
<text x="63.5" y="39.1">12</text>
<text x="63.5" y="36.6">13</text>
<text x="126.3" y="37.8">6</text>
<text x="126.3" y="40.4">7</text>
<text x="143.5" y="40.4">12</text>
<text x="143.5" y="37.8">13</text>
<text x="46.3" y="44.2">9</text>
<text x="63.5" y="44.2">10</text>
<text x="126.3" y="42.9">8</text>
<text x="126.3" y="45.5">9</text>
<text x="143.5" y="45.5">10</text>
<text x="143.5" y="42.9">11</text>
<text x="46.3" y="56.9">1</text>
<text x="46.3" y="59.4">2</text>
<text x="63.5" y="59.4">17</text>
<text x="63.5" y="56.9">18</text>
<text x="126.3" y="58.2">1</text>
<text x="143.5" y="58.2">18</text>
<text x="46.3" y="62">3</text>
<text x="46.3" y="64.5">4</text>
<text x="63.5" y="64.5">15</text>
<text x="63.5" y="62">16</text>
<text x="126.3" y="60.7">2</text>
<text x="126.3" y="63.2">3</text>
<text x="126.3" y="65.8">4</text>
<text x="143.5" y="65.8">15</text>
<text x="143.5" y="63.2">16</text>
<text x="143.5" y="60.7">17</text>
<text x="46.3" y="67.1">5</text>
<text x="46.3" y="69.6">6</text>
<text x="63.5" y="69.6">13</text>
<text x="63.5" y="67.1">14</text>
<text x="126.3" y="68.3">5</text>
<text x="126.3" y="70.9">6</text>
<text x="143.5" y="70.9">13</text>
<text x="143.5" y="68.3">14</text>
<text x="46.3" y="72.1">7</text>
<text x="46.3" y="74.7">8</text>
<text x="46.3" y="77.2">9</text>
<text x="63.5" y="77.2">10</text>
<text x="63.5" y="74.7">11</text>
<text x="63.5" y="72.1">12</text>
<text x="126.3" y="73.4">7</text>
<text x="126.3" y="75.9">8</text>
<text x="143.5" y="75.9">11</text>
<text x="143.5" y="73.4">12</text>
<text x="126.3" y="78.5">9</text>
<text x="143.5" y="78.5">10</text>
<text x="46.3" y="89.9">1</text>
<text x="63.5" y="89.9">18</text>
<text x="46.3" y="92.5">2</text>
<text x="46.3" y="95">3</text>
<text x="63.5" y="95">16</text>
<text x="63.5" y="92.5">17</text>
<text x="126.3" y="91.2">1</text>
<text x="126.3" y="93.7">2</text>
<text x="143.5" y="93.7">17</text>
<text x="143.5" y="91.2">18</text>
<text x="46.3" y="97.5">4</text>
<text x="46.3" y="100.1">5</text>
<text x="63.5" y="100.1">14</text>
<text x="63.5" y="97.5">15</text>
<text x="126.3" y="96.3">3</text>
<text x="126.3" y="98.8">4</text>
<text x="126.3" y="101.3">5</text>
<text x="143.5" y="101.3">14</text>
<text x="143.5" y="98.8">15</text>
<text x="143.5" y="96.3">16</text>
<text x="46.3" y="102.6">6</text>
<text x="46.3" y="105.2">7</text>
<text x="46.3" y="107.7">8</text>
<text x="63.5" y="107.7">11</text>
<text x="63.5" y="105.2">12</text>
<text x="63.5" y="102.6">13</text>
<text x="126.3" y="103.9">6</text>
<text x="126.3" y="106.4">7</text>
<text x="143.5" y="106.4">12</text>
<text x="143.5" y="103.9">13</text>
<text x="46.3" y="110.2">9</text>
<text x="63.5" y="110.2">10</text>
<text x="126.3" y="109">8</text>
<text x="126.3" y="111.5">9</text>
<text x="143.5" y="111.5">10</text>
<text x="143.5" y="109">11</text>
<text x="46.3" y="122.9">1</text>
<text x="46.3" y="125.5">2</text>
<text x="63.5" y="125.5">17</text>
<text x="63.5" y="122.9">18</text>
<text x="126.3" y="124.2">1</text>
<text x="143.5" y="124.2">18</text>
<text x="46.3" y="128">3</text>
<text x="46.3" y="130.6">4</text>
<text x="63.5" y="130.6">15</text>
<text x="63.5" y="128">16</text>
<text x="126.3" y="126.7">2</text>
<text x="126.3" y="129.3">3</text>
<text x="126.3" y="131.8">4</text>
<text x="143.5" y="131.8">15</text>
<text x="143.5" y="129.3">16</text>
<text x="143.5" y="126.7">17</text>
<text x="46.3" y="133.1">5</text>
<text x="46.3" y="135.6">6</text>
<text x="63.5" y="135.6">13</text>
<text x="63.5" y="133.1">14</text>
<text x="126.3" y="134.4">5</text>
<text x="126.3" y="136.9">6</text>
<text x="143.5" y="136.9">13</text>
<text x="143.5" y="134.4">14</text>
<text x="46.3" y="138.2">7</text>
<text x="46.3" y="140.7">8</text>
<text x="46.3" y="143.3">9</text>
<text x="63.5" y="143.3">10</text>
<text x="63.5" y="140.7">11</text>
<text x="63.5" y="138.2">12</text>
<text x="126.3" y="139.4">7</text>
<text x="126.3" y="142">8</text>
<text x="143.5" y="142">11</text>
<text x="143.5" y="139.4">12</text>
<text x="126.3" y="144.5">9</text>
<text x="143.5" y="144.5">10</text>
<text x="46.3" y="156">1</text>
<text x="63.5" y="156">18</text>
<text x="46.3" y="158.5">2</text>
<text x="46.3" y="161">3</text>
<text x="63.5" y="161">16</text>
<text x="63.5" y="158.5">17</text>
<text x="126.3" y="157.2">1</text>
<text x="126.3" y="159.8">2</text>
<text x="143.5" y="159.8">17</text>
<text x="143.5" y="157.2">18</text>
<text x="46.3" y="163.6">4</text>
<text x="46.3" y="166.1">5</text>
<text x="63.5" y="166.1">14</text>
<text x="63.5" y="163.6">15</text>
<text x="126.3" y="162.3">3</text>
<text x="126.3" y="164.8">4</text>
<text x="126.3" y="167.4">5</text>
<text x="143.5" y="167.4">14</text>
<text x="143.5" y="164.8">15</text>
<text x="143.5" y="162.3">16</text>
<text x="46.3" y="168.7">6</text>
<text x="46.3" y="171.2">7</text>
<text x="46.3" y="173.7">8</text>
<text x="63.5" y="173.7">11</text>
<text x="63.5" y="171.2">12</text>
<text x="63.5" y="168.7">13</text>
<text x="126.3" y="169.9">6</text>
<text x="126.3" y="172.5">7</text>
<text x="143.5" y="172.5">12</text>
<text x="143.5" y="169.9">13</text>
<text x="46.3" y="176.3">9</text>
<text x="63.5" y="176.3">10</text>
<text x="126.3" y="175">8</text>
<text x="126.3" y="177.5">9</text>
<text x="143.5" y="177.5">10</text>
<text x="143.5" y="175">11</text>
</g>
</svg>
